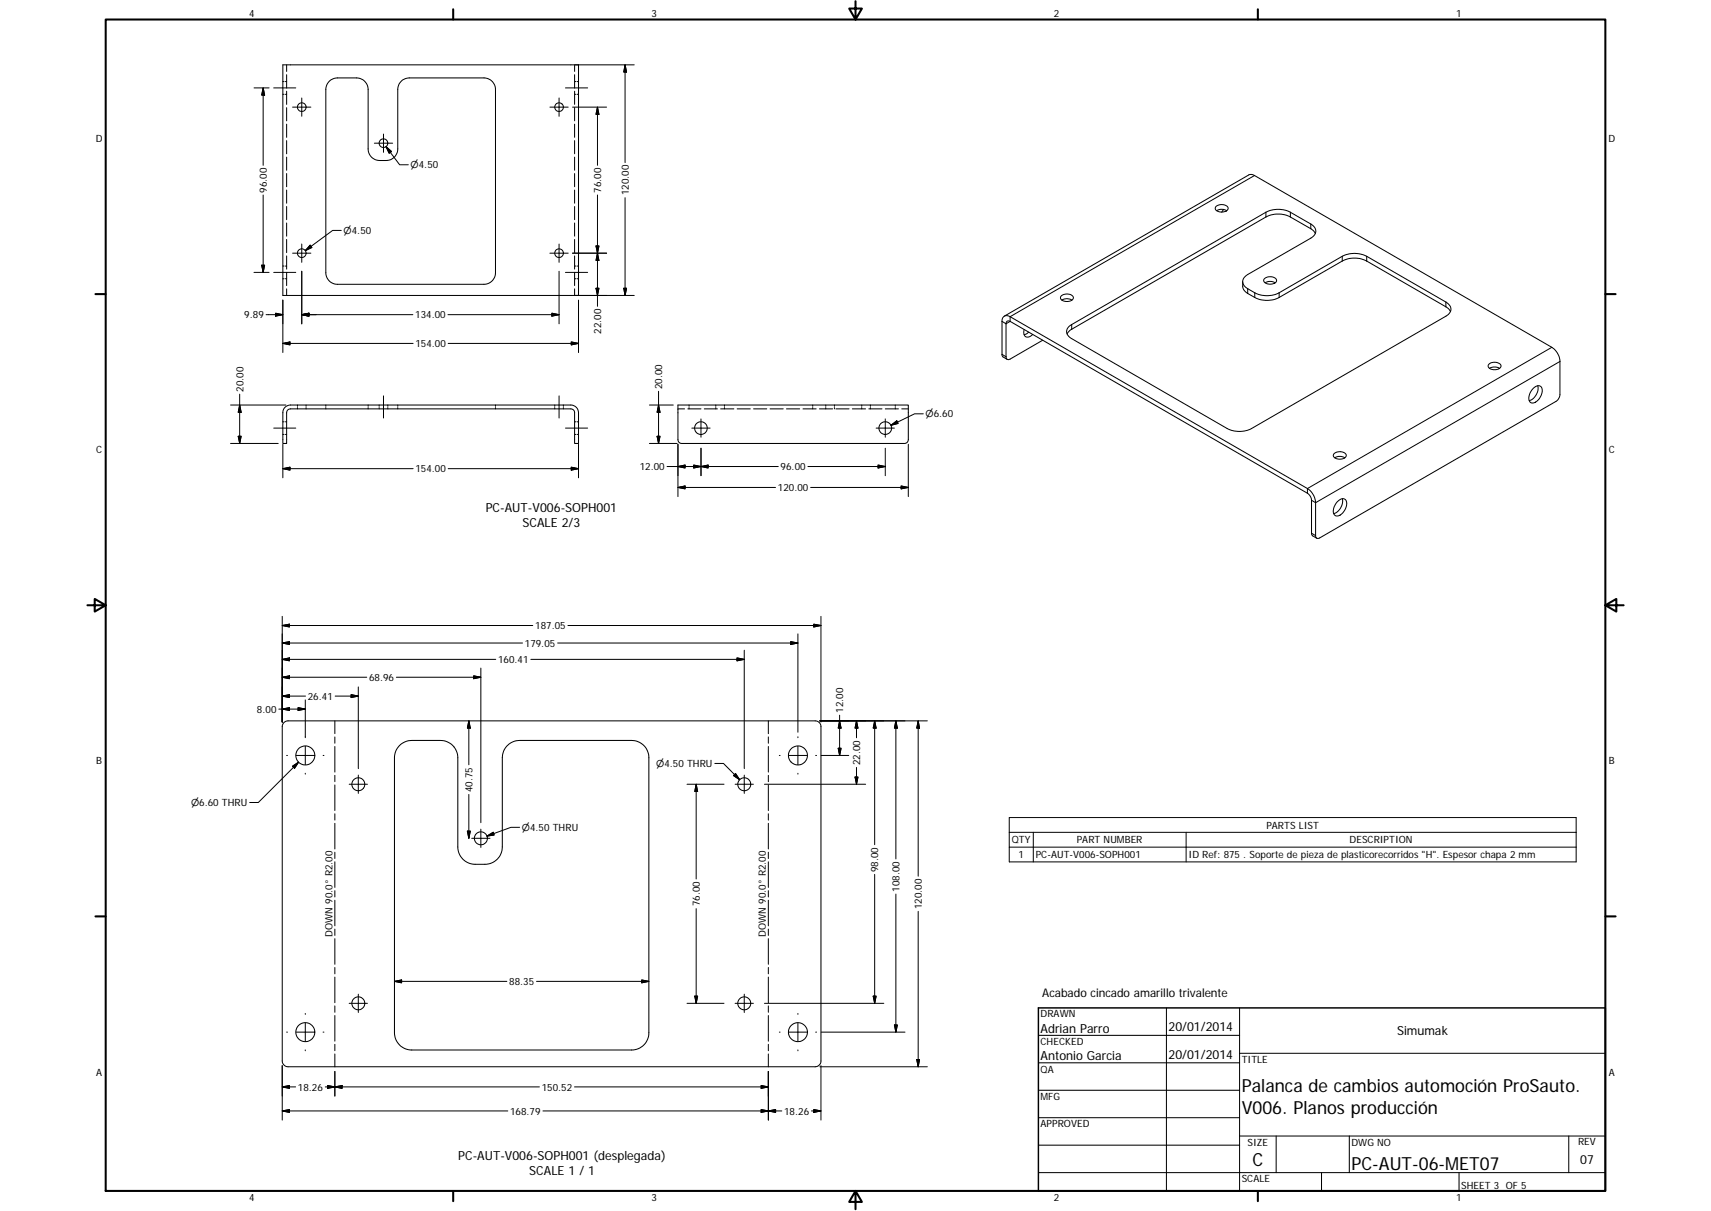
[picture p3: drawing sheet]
<svg xmlns="http://www.w3.org/2000/svg" width="594mm" height="420mm" viewBox="0 0 594 420" stroke-linecap="round" stroke-linejoin="round" font-family="sans-serif">
<g fill="none" stroke="#000" stroke-width=".36">
<path d="M98.2 22.5h102.7v80h-102.7zM98.2 28.3h.4M98.2 32.7h.4M99.1 28.3h.4M99.1 32.7h.4M99.5 22.5v2.3M99.5 25.9v4.6M99.5 31.6v4.6M99.5 37.4v4.5M114.5 28l2.2-.9 7.1-.1a4 4 0 0 1 4 4v20.7a4 4 0 0 0 4 4h2.3a4 4 0 0 0 4-4v-20.7a4.1 4.1 0 0 1 4-4h26a4 4 0 0 1 3.9 4v63.6a4 4 0 0 1-3.9 4h-50.9a4 4 0 0 1-4.1-4v-63.6l.5-1.8zM199.5 22.5v2.3M199.5 25.9v4.6"/>
<path d="M199.5 31.6v4.6M199.5 37.4v4.5M199.5 28.3h.5M199.5 32.7h.5M200.4 28.3h.5M200.4 32.7h.5M99.5 43.1v4.5M99.5 48.8v4.6M99.5 54.5v4.6M199.5 43.1v4.5M199.5 48.8v4.6M199.5 54.5v4.6"/>
<path d="M99.5 60.2v4.6M99.5 65.9v4.6M99.5 71.6v4.6M99.5 77.4v4.5M199.5 60.2v4.6M199.5 65.9v4.6M199.5 71.6v4.6M199.5 77.4v4.5M422.2 71.6a2.76 2.76 0 0 1 4.2 .6 2.72 2.72 0 0 1-4.3 .6l-.1-.6zM422.4 73.1a3.3 3.3 0 0 1 3.5 0M424.9 72.7l-.7 .9M98.2 92.3h.4"/>
<path d="M98.2 96.7h.4M99.1 92.3h.4M99.1 96.7h.4M99.5 83.1v4.6M99.5 88.8v4.6M99.5 94.5v4.6M199.5 83.1v4.6M199.5 88.8v4.6M199.5 94.5v4.6M199.5 92.3h.5M199.5 96.7h.5M200.4 92.3h.5"/>
<path d="M200.4 96.7h.5M431.5 97.7v1.6a3 3 0 0 0 1.7 2.5l2.5 1.4a9.3 9.3 0 0 0 8.4 0l21.9-12.6a9.4 9.4 0 0 1 8.5 0l27.5 15.8 1 .8 .6 .9M439.1 96.6a2.73 2.73 0 0 1 4.1 .7 2.63 2.63 0 0 1-3.9 .9 .89 .89 0 0 1-.2-1.6zM439.3 98.1a3.3 3.3 0 0 1 3.4 0M456.7 81l-.6-.9-1-.7-7.1-4.1a9.4 9.4 0 0 0-8.5 0l-67.8 39.1-1.2 1.4M99.5 100.2v2.3M199.5 100.2v2.3M348.7 109.7l84.9-49 .7-.2 1.3 .4 103.2 59.6a6.1 6.1 0 0 1 2.8 4.9v11.4a3.1 3.1 0 0 1-1.4 2.5l-82 47.3a.86 .86 0 0 1-1 .1 .86 .86 0 0 1-.4-.9v-11.4a6.2 6.2 0 0 0-2.8-4.9l-103.3-59.6a1.72 1.72 0 0 0-2-.2 1.72 1.72 0 0 0-.8 1.8v11.7l.3 .6 1.5 .9M355.6 114.3a1.64 1.64 0 0 0 0 1.9 1.64 1.64 0 0 0 1.8 .7l1.2-.8M357.2 115.3l-1.6 .8M362 118l-11.3 6.6a.87 .87 0 0 1-1 .1 .87 .87 0 0 1-.4-.9v-11.5a.87 .87 0 0 1 .4-.9 .87 .87 0 0 1 1 .1l103.3 59.6a3.1 3.1 0 0 1 1.4 2.5v11.7l.2 .5 1.6 1M368.5 102.6a2.83 2.83 0 0 1 4.2 .7 2.72 2.72 0 0 1-4.3 .5l-.2-.6z"/>
<path d="M368.7 104.1l.2-.1a3.4 3.4 0 0 1 3.3 .1M371.3 113.1l68.2-39.5a9.4 9.4 0 0 1 8.5 0l7.1 4.1a2.59 2.59 0 0 1 1.8 2.5 2.59 2.59 0 0 1-1.8 2.4l-21.9 12.7a2.6 2.6 0 0 0-1.7 2.4 2.6 2.6 0 0 0 1.7 2.5l2.5 1.4a9.3 9.3 0 0 0 8.4 0l21.9-12.7a9.4 9.4 0 0 1 8.5 0l27.5 15.9a2.59 2.59 0 0 1 1.8 2.5 2.59 2.59 0 0 1-1.8 2.4l-67.4 39a9.4 9.4 0 0 1-8.5 0l-54-31.2a2.5 2.5 0 0 1-.8-4.4zM517 126.3a2.77 2.77 0 0 1 4.2 .7 2.68 2.68 0 0 1-4.3 .5l-.2-.6zM517.2 127.8a3.5 3.5 0 0 1 3.5 0M532.4 134.7a1.66 1.66 0 0 1 1.5-.9 1.66 1.66 0 0 1 1.5 .9 4.4 4.4 0 0 1-3.4 5.1 1.92 1.92 0 0 1-1-2.9zM533.9 133.8a4.6 4.6 0 0 1-2.9 5.2M98.2 146.3h.4M98.2 150.7h.4M98.8 141.4l1-.6 1.1-.3h97.3a2.69 2.69 0 0 1 2.7 2.7v10.7h-1.4v-10.7a1.3 1.3 0 0 0-1.3-1.3h-97.3a1.3 1.3 0 0 0-1.4 1.3v10.7h-1.3v-10.7l.2-1.1zM99.1 146.3h.4M99.1 150.7h.4M103.3 140.5v.5"/>
<path d="M103.3 141.4v.5M106.3 140.5v.5M106.3 141.4v.5M113.1 140.5v.5M113.1 141.4v.5M127.8 140.5v.5M127.8 141.4v.5M131.6 140.5v.5M131.6 141.4v.5M134.7 140.5v.5M134.7 141.4v.5M138.1 140.5v.5"/>
<path d="M138.1 141.4v.5M172 140.5v.5M172 141.4v.5M192.6 140.5v.5M192.6 141.4v.5M195.6 140.5v.5M195.6 141.4v.5M199.5 146.3h.5M199.5 150.7h.5M200.4 146.3h.5M200.4 150.7h.5M235.4 141.9h2.3"/>
<path d="M235.4 140.5h80v12a1.3 1.3 0 0 1-1.4 1.4h-77.3a1.3 1.3 0 0 1-1.3-1.4zM238.8 141.9h4.6M239.2 140.5v.5M239.2 141.4v.5M244.5 141.9h4.6M248.5 140.5v.5M248.5 141.4v.5M250.2 141.9h4.6M251.5 140.5v.5M251.5 141.4v.5M255.9 141.9h4.6M261.7 141.9h4.5"/>
<path d="M267.4 141.9h4.5M273.1 141.9h4.6M278.8 141.9h4.6M282.2 140.5v.5M282.2 141.4v.5M284.5 141.9h4.6M286.7 140.5v.5M286.7 141.4v.5M289.7 140.5v.5M289.7 141.4v.5M290.2 141.9h4.6M295.9 141.9h4.6"/>
<path d="M299.2 140.5v.5M299.2 141.4v.5M301.7 141.9h4.5M302.2 140.5v.5M302.2 141.4v.5M307.4 141.9h4.5M310.8 140.5v.5M310.8 141.4v.5M313.1 141.9h2.3M463.3 157.3a2.78 2.78 0 0 1 4.1 .7 2.55 2.55 0 0 1-4.5-.1zM463.4 158.8a3.3 3.3 0 0 1 3.5 0M464.2 174.2a2.07 2.07 0 0 1 3-.8 4.2 4.2 0 0 1-3.1 5.6 2.14 2.14 0 0 1-.8-3.3z"/>
<path d="M466.1 173a4.6 4.6 0 0 1-3 5.2M98.5 250.8l.8-.6 .7-.1h183.1a2.05 2.05 0 0 1 1.9 2v116a2.04 2.04 0 0 1-1.9 2h-183.1a2.04 2.04 0 0 1-2-2v-116zM138.7 258.7a6.1 6.1 0 0 1 4.3-1.8h10a6 6 0 0 1 6 6v31a6 6 0 0 0 5.9 6h3.5a6 6 0 0 0 6-6v-31a6 6 0 0 1 6-6h38.9a6 6 0 0 1 6 6v95.4a6 6 0 0 1-6 6h-76.3a6 6 0 0 1-6-6v-95.4a6 6 0 0 1 1.7-4.2zM360.5 359.2h69.9M405 349.7v63.5M430.4 349.7v63.5M360.5 368.7h69.9M360.5 378.3h69.9M430.4 365.4h127M360.5 387.8h69.9M360.5 397.3h69.9M430.4 394.1h127"/>
<path d="M443.1 394.1v12.7M468.5 394.1v12.7M544.7 394.1v12.7M360.5 406.8h196.9M458.8 406.8v6.4M506.6 406.8v6.4"/>
<circle cx="104.8" cy="37.2" r="1.5"/>
<circle cx="194.1" cy="37.2" r="1.51"/>
<circle cx="133.1" cy="49.7" r="1.51"/>
<circle cx="104.8" cy="87.8" r="1.5"/>
<circle cx="194.1" cy="87.8" r="1.51"/>
<circle cx="243.4" cy="148.5" r="2.2"/>
<circle cx="307.4" cy="148.5" r="2.2"/>
<circle cx="106" cy="262.1" r="3.3"/>
<circle cx="124.4" cy="272.1" r="2.25"/>
<circle cx="258.4" cy="272.1" r="2.25"/>
<circle cx="277" cy="262.1" r="3.3"/>
<circle cx="167" cy="290.9" r="2.25"/>
<circle cx="106" cy="358.1" r="3.3"/>
<circle cx="124.4" cy="348.1" r="2.25"/>
<circle cx="258.4" cy="348.1" r="2.25"/>
<circle cx="277.1" cy="358.1" r="3.3"/>
</g>
<g fill="none" stroke="#000" stroke-width=".35">
<path d="M88.2 30.5h5.2M91.4 30.5v26.9M91.4 30.5l.5 2.5h-1zM95 30.5h7.7M101.6 37.2h6.3M104.8 34v6.3M190.9 37.2h6.4M194.1 34v6.3M196.3 30.5h7.7M198.8 37.2h11.8M199.8 22.5h20.4M207.4 37.2v20.2"/>
<path d="M207.4 37.2l.6 2.5h-1.1zM217 22.5v33.9M217 22.5l.5 2.5h-.9zM130 49.7h6.3M133.2 46.5v6.4M134 50.9l1.9 1.7-.8 .6zM134 50.9l4.8 6.3h3M91.4 67.6v26.9M118.5 79.9h-3l-9.5 7.1M207.4 67.6v38.7M217 68.6v33.9M435.6 60.9l-84.9 49v1.6l-1.4 .8-1.4-.8"/>
<path d="M439.5 73.6v1.7M448 73.6v1.7M455.1 77.7v1.7M88.2 94.5h5.2M90.9 92h1l-.5 2.5zM95 94.5h7.7M101.6 87.8h6.3M104.8 94.1v18.3M104.8 84.7v6.3M107.7 85.1l.6 .8-2.3 1.1zM190.9 87.8h6.4M194.1 84.7v6.3"/>
<path d="M194.1 94.1v18.3M196.3 94.5h7.7M198.8 87.8h11.8M206.9 85.3h1.1l-.6 2.5zM207.4 87.8l.6 2.6h-1.1zM466 88.9v1.7M474.5 88.9v1.7M92.4 109.2h5.8M95.7 108.7l2.5 .5-2.5 .5zM98.2 104.1v18.2M98.2 119.1l2.5-.5v1.1zM98.2 119.1h45.2"/>
<path d="M104.8 109.2l2.5-.5v1zM104.8 109.2h38.6M155.5 109.2h38.6M155.6 119.1h45.3M191.6 108.7l2.5 .5-2.5 .5zM198.3 118.6l2.6 .5-2.6 .6zM199.8 102.5h20.4M200.9 104.1v18.2M206.9 100h1.1l-.6 2.5zM216.6 100h.9l-.5 2.5zM372.1 112.6v1.6M433.2 100.2v1.6"/>
<path d="M435.7 101.6v1.6M444.1 101.6v1.6M502 104.8v1.6M83.2 136.8v17.1M133.2 137.4v7.6M194.1 137.4v7.6M228.7 135.8v18.1M347.9 122.9l1.4 .9M538.8 120.5l-84.8 49v1.6M541.6 125.4l-84.8 49-1.4-.8M80 140.5h19.3M80 153.9h16.6"/>
<path d="M82.7 151.4h1l-.5 2.5zM83.2 140.5l.5 2.5h-1zM95 148.5h7.7M98.2 154.1v11.7M196.3 148.5h7.7M200.9 154.1v11.7M225.5 140.5h8.3M225.5 153.9h9.6M228.1 151.4h1.1l-.5 2.5zM228.7 140.5l.5 2.5h-1.1zM235.4 154.1v18.2M240.2 148.5h6.4"/>
<path d="M243.4 145.4v6.3M243.4 155.5v9.5M304.2 148.5h6.4M307.4 145.4v6.3M307.4 155.5v9.5M309.3 147.6l2.1-1.6 .4 .9zM315.4 154.1v18.2M320.6 143.6h-3l-8.3 4M98.2 162.6l2.5-.5v1zM143.4 162.6h-45.2M155.6 162.6h45.3M198.3 162.1l2.6 .5-2.6 .5z"/>
<path d="M231.6 161.9h38.6M235.4 169.1l2.5-.5v1zM235.4 161.9l2.5-.5v1zM235.4 169.1h33.9M240.9 161.4l2.5 .5-2.5 .5zM243.4 161.9l2.5-.5v1zM280.5 161.9h26.9M281.5 169.1h33.9M304.9 161.4l2.5 .5-2.5 .5zM312.9 168.6l2.5 .5-2.5 .5zM455.4 185l1.4 .8M98 217l2.5-.4v.9z"/>
<path d="M98 217h87M98 213.8v36.7M197.2 217h87.8M277 219.9v34.1M282.5 216.6l2.5 .4-2.5 .5zM285 213.8v36.7M98 235l2.5-.5v1zM98 228.8l2.5-.5v1zM98 223.1l2.5-.5v1zM98 235h29.3M98 228.8h74.1M98 223.1h83.4"/>
<path d="M124.4 238.3v28.4M137.6 235h29.4M164.5 234.5l2.5 .5-2.5 .5zM167 231.8v53.6M184.3 228.8h74.1M193.6 223.1h83.4M255.9 228.3l2.5 .5-2.5 .5zM258.4 225.6v41.1M274.5 222.6l2.5 .5-2.5 .5zM96.8 246h9.2M98 246l2.5-.5v1zM98 241.5l2.5-.5v1z"/>
<path d="M98 241.5h8.1M103.5 245.5l2.5 .5-2.5 .5zM106 258.9v6.4M106 242.8v13.1M116.3 250.1v4.5M116.3 255.7v2.2M116.3 259v8.9M116.4 241.5h8M121.9 241l2.5 .5-2.5 .5zM162.8 250.1v15.2M162.8 250.1l.5 2.5h-1zM266.8 250.1v4.5"/>
<path d="M266.8 255.7v2.2M266.8 259v8.9M277 255.6v.3M277 258.9v6.4M291 259.6h1l-.5 2.5zM291.5 248.1v14M291.5 250.1l.5 2.5h-1zM297.4 250.1v5.9M297.4 250.1l.5 2.5h-1zM303.7 250.1v43M303.7 250.1l.5 2.5h-1zM311.1 250.1v47.9"/>
<path d="M311.1 250.1l.5 2.5h-1zM318.8 250.1v53.9M318.8 250.1l.5 2.5h-1zM322 250.1h-37.3M99.5 262.1h.3M101.6 265.9l2.1-1.5-1.4 2.2zM102.8 262.1h6.4M103.7 264.4l-14 14h-3M106 268.3v.3M112.2 262.1h.3M116.3 269v2.2M116.3 272.3v8.9"/>
<path d="M121.2 272.1h6.4M124.4 268.9v6.4M162.8 275.6v15.3M238.5 272.1h12.9M241.7 272.1l.5 2.5h-1zM241.7 272.1v32.9M248.2 264.9h3l5.6 5.6M255.2 272.1h6.4M255.4 268.4l1.4 2.1-2.1-1.4zM258.4 268.9v6.4M265.4 272.1h35.2M266.8 269v2.2"/>
<path d="M266.8 272.3v8.9M270.6 262.1h.3M273.9 262.1h6.3M277 268.3v.3M283.2 262.1h.3M285.1 262.1h9.6M296.9 269.6h1l-.5 2.5zM297.4 266.3v5.8M116.3 282.3v2.2M116.3 285.7v8.9M116.3 295.7v2.2M116.3 299v8.9"/>
<path d="M162.3 288.4h1l-.5 2.5zM163.8 290.9h6.3M167 287.7v6.3M169.1 290.1l2.2-1.3 .3 .9zM180.4 287h-3l-8.3 3.1M266.8 282.3v2.2M266.8 285.7v8.9M266.8 295.7v2.2M266.8 299v8.9M350.4 283.7h196.9v15.3h-196.9zM350.4 288.8h196.9M350.4 293.9h196.9"/>
<path d="M358.8 288.8v10.2M411.8 288.8v10.2M116.3 309v2.2M116.3 312.3v8.9M241.7 315.3v32.8M266.8 309v2.2M266.8 312.3v8.9M303.7 303.4v44.7M311.1 310.2v47.9M318.8 316.2v53.9M116.3 322.3v2.2M116.3 325.7v8.9"/>
<path d="M116.3 335.7v2.2M116.3 339v8.9M266.8 322.3v2.2M266.8 325.7v8.9M266.8 335.7v2.2M266.8 339v8.9M99.5 358.1h.3M102.8 358.1h6.4M106 351.6v.3M106 354.9v6.4M112.2 358.1h.3M116.3 349v2.2"/>
<path d="M116.3 352.3v8.9M121.2 348.1h6.4M124.4 344.9v6.4M137 340.5l2.4-.5v1zM137 340.5h39M186.3 340.5h39M222.8 340l2.5 .5-2.5 .5zM238.5 348.1h12.9M241.2 345.6h1l-.5 2.5zM255.2 348.1h6.4M258.4 344.9v6.4M265.4 348.1h41.5"/>
<path d="M266.8 349v2.2M266.8 352.3v8.9M270.6 358.1h.3M273.9 358.1h6.3M277 351.6v.3M277 354.9v6.4M283.2 358.1h.3M285.1 358.1h29.1M303.2 345.6h1l-.5 2.5zM310.6 355.6h1l-.5 2.5zM98 377.1l2.5-.5v1zM98 377.1h4.7"/>
<path d="M98 369.7v18.9M106 364.3v.3M112.9 377.1h74.4M113.8 376.6l2.5 .5-2.5 .5zM116.3 377.1l2.5-.5v1zM116.3 362.3v2.3M116.3 365.7v4.4M116.3 371.7v8.6M264.3 376.6l2.5 .5-2.5 .5zM266.8 377.1h-67.3M266.8 362.3v2.3M266.8 365.7v4.4"/>
<path d="M266.8 371.7v16.9M277 364.3v.3M284.7 370.1h37.3M285 369.7v18.9M318.3 367.6h1l-.5 2.5zM98 385.4l2.5-.4v1zM98 385.4h78.3M188.5 385.4h83M264.3 385l2.5 .4-2.5 .6zM266.8 385.4l2.5-.4v1zM282.5 385l2.5 .4-2.5 .6zM285 385.4h-3.3"/>
</g>
<g fill="none" stroke="#000" stroke-width=".71">
<path d="M36.7 6.8h520.7v406.4h-520.7zM157.3 3.2v3.6M297 .4v6.4l-2.2-3.8h4.5l-2.3 3.8M436.7 3.2v3.6M33.1 102h3.6M557.4 102h3.6M30.3 210h6.4l-3.8-2.2v4.4l3.8-2.2M557.4 210l3.8 2.2v-4.4l-3.8 2.2h6.3M33.1 317.9h3.6M557.4 317.9h3.6M157.3 413.2v3.6M297 413.2l2.3 3.8h-4.5l2.2-3.8v6.3"/>
<path d="M436.7 413.2v3.6"/>
</g>
<path d="M360.5 349.7h196.9v63.5h-196.9z" fill="none" stroke="#000" stroke-width=".51"/>
<g fill="#000" stroke="#000" stroke-width=".35">
<path d="M91.4 30.5l.5 2.5h-1zM207.4 37.2l.6 2.5h-1.1zM217 22.5l.5 2.5h-.9zM134 50.9l1.9 1.7-.8 .6zM90.9 92h1l-.5 2.5zM107.7 85.1l.6 .8-2.3 1.1zM206.9 85.3h1.1l-.6 2.5zM207.4 87.8l.6 2.6h-1.1zM95.7 108.7l2.5 .5-2.5 .5zM98.2 119.1l2.5-.5v1.1zM104.8 109.2l2.5-.5v1zM191.6 108.7l2.5 .5-2.5 .5z"/>
<path d="M198.3 118.6l2.6 .5-2.6 .6zM206.9 100h1.1l-.6 2.5zM216.6 100h.9l-.5 2.5zM82.7 151.4h1l-.5 2.5zM83.2 140.5l.5 2.5h-1zM228.1 151.4h1.1l-.5 2.5zM228.7 140.5l.5 2.5h-1.1zM309.3 147.6l2.1-1.6 .4 .9zM98.2 162.6l2.5-.5v1zM198.3 162.1l2.6 .5-2.6 .5zM235.4 169.1l2.5-.5v1zM235.4 161.9l2.5-.5v1z"/>
<path d="M240.9 161.4l2.5 .5-2.5 .5zM243.4 161.9l2.5-.5v1zM304.9 161.4l2.5 .5-2.5 .5zM312.9 168.6l2.5 .5-2.5 .5zM98 217l2.5-.4v.9zM282.5 216.6l2.5 .4-2.5 .5zM98 235l2.5-.5v1zM98 228.8l2.5-.5v1zM98 223.1l2.5-.5v1zM164.5 234.5l2.5 .5-2.5 .5zM255.9 228.3l2.5 .5-2.5 .5zM274.5 222.6l2.5 .5-2.5 .5z"/>
<path d="M98 246l2.5-.5v1zM98 241.5l2.5-.5v1zM103.5 245.5l2.5 .5-2.5 .5zM121.9 241l2.5 .5-2.5 .5zM162.8 250.1l.5 2.5h-1zM291 259.6h1l-.5 2.5zM291.5 250.1l.5 2.5h-1zM297.4 250.1l.5 2.5h-1zM303.7 250.1l.5 2.5h-1zM311.1 250.1l.5 2.5h-1zM318.8 250.1l.5 2.5h-1zM101.6 265.9l2.1-1.5-1.4 2.2z"/>
<path d="M241.7 272.1l.5 2.5h-1zM255.4 268.4l1.4 2.1-2.1-1.4zM296.9 269.6h1l-.5 2.5zM162.3 288.4h1l-.5 2.5zM169.1 290.1l2.2-1.3 .3 .9zM137 340.5l2.4-.5v1zM222.8 340l2.5 .5-2.5 .5zM241.2 345.6h1l-.5 2.5zM303.2 345.6h1l-.5 2.5zM310.6 355.6h1l-.5 2.5zM98 377.1l2.5-.5v1zM113.8 376.6l2.5 .5-2.5 .5z"/>
<path d="M116.3 377.1l2.5-.5v1zM264.3 376.6l2.5 .5-2.5 .5zM318.3 367.6h1l-.5 2.5zM98 385.4l2.5-.4v1zM264.3 385l2.5 .4-2.5 .6zM266.8 385.4l2.5-.4v1zM282.5 385l2.5 .4-2.5 .6z"/>
</g>
<g font-size="6.3">
<text x="431.1" y="379">Palanca de cambios automoción ProSauto.</text>
<text x="431.1" y="386.6">V006. Planos producción</text>
<text x="434.8" y="404.7">C</text>
<text x="469.2" y="406">PC-AUT-06-MET07</text>
</g>
<g font-size="4.4">
<text x="168.6" y="177.7">PC-AUT-V006-SOPH001</text>
<text x="181.4" y="182.9">SCALE 2/3</text>
<text x="361.3" y="358.4">Adrian Parro</text>
<text x="405.8" y="357.8">20/01/2014</text>
<text x="485.1" y="359.2">Simumak</text>
<text x="361.3" y="367.9">Antonio Garcia</text>
<text x="405.8" y="367.3">20/01/2014</text>
<text x="159.1" y="402.5">PC-AUT-V006-SOPH001 (desplegada)</text>
<text x="183.7" y="407.7">SCALE 1 / 1</text>
<text x="548.7" y="404">07</text>
</g>
<text font-size="4.1" x="361.9" y="346">Acabado cincado amarillo trivalente</text>
<g font-size="3.5">
<text x="86.6" y="5.8">4</text>
<text x="226.3" y="5.8">3</text>
<text x="365.9" y="5.8">2</text>
<text x="505.6" y="5.8">1</text>
<text x="33.2" y="49.4">D</text>
<text x="558.5" y="49.4">D</text>
<text x="92.7" y="66.9" transform="rotate(-90 92.7 66.9)">96.00</text>
<text x="208.7" y="66.9" transform="rotate(-90 208.7 66.9)">76.00</text>
<text x="218.3" y="67.8" transform="rotate(-90 218.3 67.8)">120.00</text>
<text x="84.8" y="110.5">9.89</text>
<text x="144.2" y="110.5">134.00</text>
<text x="208.7" y="115.8" transform="rotate(-90 208.7 115.8)">22.00</text>
<text x="144.2" y="120.4">154.00</text>
<text x="84.5" y="136" transform="rotate(-90 84.5 136)">20.00</text>
<text x="229.9" y="135" transform="rotate(-90 229.9 135)">20.00</text>
<text x="33.4" y="157.3">C</text>
<text x="558.6" y="157.3">C</text>
<text x="144.2" y="163.9">154.00</text>
<text x="222.1" y="163.2">12.00</text>
<text x="271.1" y="163.2">96.00</text>
<text x="270.1" y="170.4">120.00</text>
<text x="185.8" y="218.3">187.05</text>
<text x="182.2" y="224.4">179.05</text>
<text x="172.9" y="230">160.41</text>
<text x="128.1" y="236.2">68.96</text>
<text x="106.9" y="242.8">26.41</text>
<text x="89.2" y="247.2">8.00</text>
<text x="292.8" y="247.3" transform="rotate(-90 292.8 247.3)">12.00</text>
<text x="33.4" y="265.2">B</text>
<text x="298.6" y="265.5" transform="rotate(-90 298.6 265.5)">22.00</text>
<text x="558.6" y="265.2">B</text>
<text x="164.1" y="274.8" transform="rotate(-90 164.1 274.8)">40.75</text>
<text x="439.7" y="287.5">PARTS LIST</text>
<text x="351.3" y="292.7">QTY</text>
<text x="373.9" y="292.6">PART NUMBER</text>
<text x="468.6" y="292.7">DESCRIPTION</text>
<text x="353.6" y="297.8">1</text>
<text x="359.6" y="297.8">PC-AUT-V006-SOPH001</text>
<text x="412.7" y="297.8">ID Ref: 875 . Soporte de pieza de plasticorecorridos &quot;H&quot;. Espesor chapa 2 mm</text>
<text x="305" y="302.6" transform="rotate(-90 305 302.6)">98.00</text>
<text x="312.3" y="309.4" transform="rotate(-90 312.3 309.4)">108.00</text>
<text x="243" y="314.5" transform="rotate(-90 243 314.5)">76.00</text>
<text x="320" y="315.4" transform="rotate(-90 320 315.4)">120.00</text>
<text x="115.4" y="325" transform="rotate(-90 115.4 325)">DOWN 90.0° R2.00</text>
<text x="265.9" y="325" transform="rotate(-90 265.9 325)">DOWN 90.0° R2.00</text>
<text x="176.8" y="341.8">88.35</text>
<text x="361.3" y="353">DRAWN</text>
<text x="361.3" y="362.5">CHECKED</text>
<text x="431.1" y="368.7">TITLE</text>
<text x="33.4" y="373.2">A</text>
<text x="361.3" y="372.1">QA</text>
<text x="558.6" y="373.2">A</text>
<text x="103.5" y="378.4">18.26</text>
<text x="188.1" y="378.4">150.52</text>
<text x="361.3" y="381.6">MFG</text>
<text x="177.1" y="386.7">168.79</text>
<text x="272.3" y="386.7">18.26</text>
<text x="361.3" y="391.2">APPROVED</text>
<text x="433.2" y="397.5">SIZE</text>
<text x="469.2" y="397.5">DWG NO</text>
<text x="547.9" y="397.4">REV</text>
<text x="431.1" y="410.2">SCALE</text>
<text x="507.3" y="412.4">SHEET 3 OF 5</text>
<text x="86.6" y="416.7">4</text>
<text x="226.3" y="416.7">3</text>
<text x="365.9" y="416.7">2</text>
<text x="505.6" y="416.7">1</text>
</g>
<g font-size="3.3">
<text x="142.6" y="58.4">⌀4.50</text>
<text x="119.3" y="81.2">⌀4.50</text>
<text x="321.4" y="144.8">⌀6.60</text>
<text x="227.8" y="266.1">⌀4.50 THRU</text>
<text x="66.3" y="279.7">⌀6.60 THRU</text>
<text x="181.2" y="288.3">⌀4.50 THRU</text>
</g>
</svg>
